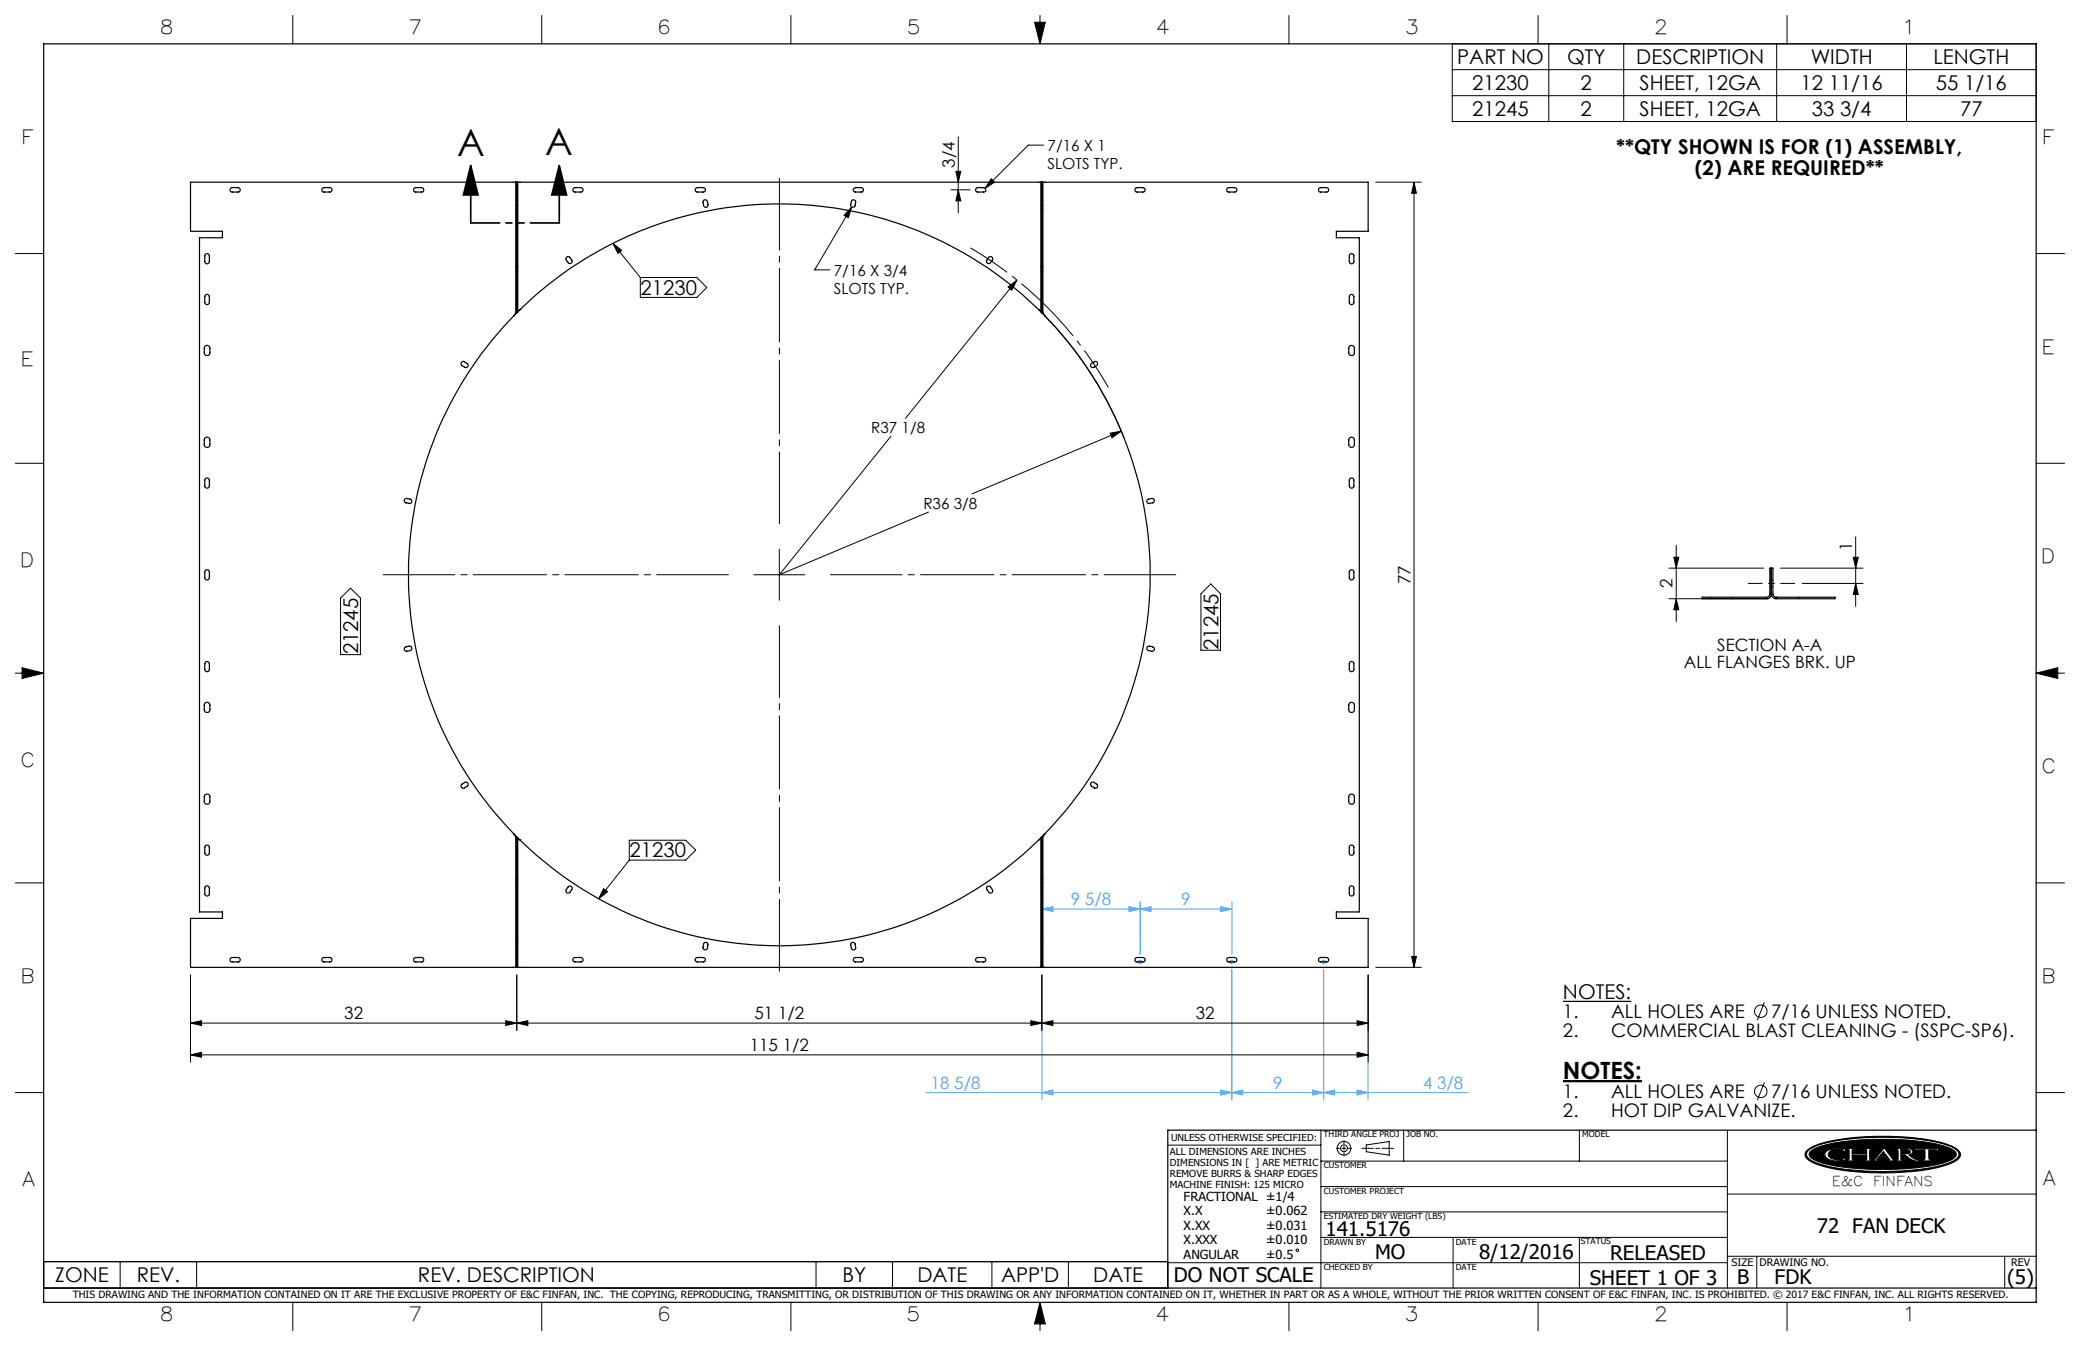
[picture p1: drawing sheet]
<svg xmlns="http://www.w3.org/2000/svg" width="432mm" height="279mm" viewBox="0 0 432 279" stroke-linecap="round" stroke-linejoin="round" font-family="sans-serif">
<g fill="none" stroke="#000" stroke-width=".21">
<path d="M60.8 3.2v5.9M112.5 3.2v5.9M164.2 3.2v5.9M214.8 4.6h2.2l-1.1 4.5zM215.9 3.2v5.9M267.6 3.2v5.9M301.5 9.1h121.2v16.1h-121.2zM301.5 14.5h121.2M301.5 19.9h121.2M319.3 3.2v5.9M321.5 9.1v16.1M337.1 9.1v16.1"/>
<path d="M368.8 9.1v16.1M371 3.2v5.9M395.8 9.1v16.1M197.4 39.4h4M198.4 35.6h1.1l-.6 2.2zM198.9 39.4l.6 2.3h-1.1zM198.9 28.4v15.8M205.8 37.1l.7 .7-2 1.3zM216.6 30.1h-3.1l-9 9M285.6 37.8h9.5M293.5 37.8l.5 2.3h-.9zM293.5 37.8v163"/>
<path d="M3.2 52.6h5.9M127.2 50.5l5.7 7.1M127.2 50.5l1.8 1.5-.7 .6zM132.9 57.6h11.8l2 2.1-2 2h-11.8zM176.8 43l-.7 2.2-.9-.5zM176.8 43l-7.7 13h3.2M209.3 59.6l1.8-1.5-1.1 2.2zM211.1 58.1l-23.1 28.8M422.7 52.6h5.9M216.7 65.4a77.9 77.9 0 0 1 16.7 25.5M3.2 96.2h5.9M184.9 90.6l-23.1 28.7 31-13"/>
<path d="M230.5 89.9l2.3-.4-1.9 1.4zM232.8 89.5l-31 13M422.7 96.2h5.9M156.5 119.3h10.6M161.8 114v10.6M346.5 117.9h19.6M347.5 115.7h1l-.5 2.2zM348 113.2v15.8M369.6 117.9h17.2M384.7 115.7h1.1l-.6 2.2zM385.2 111.4v14.5M3.2 139.7h5.9"/>
<path d="M4.6 138.6l4.5 1.1-4.5 1.1zM70.7 124.1l2.1-2 2 2v11.8h-4.1zM249.3 123.3l2.1-2.1 2 2.1v11.7h-4.1zM346.5 124.3h20.6M348 124.3l.5 2.3h-1zM374.1 121.1h12.7M385.2 121.1l.6 2.3h-1.1zM422.7 139.7h5.9M422.7 139.7l4.5-1.1v2.2zM130.6 174.4h11.7l2.1 2.1-2.1 2h-11.7zM130.6 178.5l-6.3 8.1M3.2 183.3h5.9"/>
<path d="M125.3 184.5l.8 .6-1.8 1.5zM293.1 198.5h.9l-.5 2.3zM422.7 183.3h5.9M39.5 219l2.3-.6v1.1zM39.5 219h244.5M39.5 212.4l2.3-.5v1zM39.5 202.4v18.1M39.5 212.4h244.5M105 211.9l2.3 .5-2.3 .5zM107.3 212.4l2.3-.5v1zM107.3 202.4v11.5M214 211.9l2.3 .5-2.3 .5z"/>
<path d="M216.3 212.4l2.3-.5v1zM216.3 202.4v11.5M281.7 211.9l2.3 .5-2.3 .5zM281.7 218.4l2.3 .6-2.3 .5zM284 202.4v18.1M285.6 200.8h9.5M366.3 208.1l-1.5 3.7M3.2 226.8h5.9M242.4 237.7h31.8M274.2 234.6v32.8M277.4 238.4h.7M278.6 238.4h.8"/>
<path d="M279 236.8v.7M279 238v.8M279 239.3v.6M279.9 238.4h.7M282.7 238.4h2.4M283.6 237.7l4.8-.7v2.8l-4.8-.7zM285.6 238.4h.8M286.9 238.4h2.4M291.4 234.6v6.4M327.9 234.6v6.4M358.6 234.6v32.8M366.3 224.7l-1.5 3.7"/>
<path d="M375.3 238.7a16.2 16.2 0 0 1 7.4-2.3 55.4 55.4 0 0 1 21.3 1.1l1.4 .6a1.73 1.73 0 0 1 1.5 2 7.1 7.1 0 0 1-4.3 2.2 56 56 0 0 1-24.6-.3 5 5 0 0 1-3.2-2l-.1-.1a1.17 1.17 0 0 1 .6-1.2zM375.4 238.9a12.8 12.8 0 0 1 6.4-2.2 59.4 59.4 0 0 1 21.7 .8 4.5 4.5 0 0 1 3.1 1.9 1.7 1.7 0 0 1-1.3 1.7 34.9 34.9 0 0 1-12.8 2l-2.2 .1a39.2 39.2 0 0 1-13.6-2l-.7-.3a1.2 1.2 0 0 1-.6-2zM375.8 239a15.4 15.4 0 0 1 7.6-2.1l3.6-.3 3.3-.1a44.5 44.5 0 0 1 14.2 1.7l.8 .4a1.03 1.03 0 0 1 .8 1 1.03 1.03 0 0 1-.8 1 25.5 25.5 0 0 1-9.5 2l-7.7 .1a33.6 33.6 0 0 1-11.3-1.9l-.8-.5a.79 .79 0 0 1-.2-1.3zM379 239.1a5 5 0 0 1 3.5-.6h.7v.2l-.2 .4-.6-.4a3.1 3.1 0 0 0-2.7 .4l-.2 .5 .2 .5a3.1 3.1 0 0 0 2.8 .5l.4-.3h.3l-.2 .5-.7 .1a3.6 3.6 0 0 1-3.3-.8l-.2-.6zM383.5 238.4h1.6v.2l-.6 .1v.8h3v-.8l-.5-.1v-.2h1.5v.2l-.3 .1-.1 .4 .1 1.5v.1l.3 .1v.2h-1.5v-.2h.4l.1-.2v-.8h-3v.8l.6 .2v.2h-1.6v-.2l.3-.1 .1-.1v-1.5v-.4l-.4-.1zM391 239l.6 .9h-1.3zM391 238.4h.3l1.7 2.3 .5 .1v.2h-1.6v-.2l.4-.1-.5-.6h-1.7l-.5 .7h.6v.2h-1.5v-.2l.5-.1zM393.6 238.4h2.3l.9 .2 .3 .4-.2 .5-.7 .2 1.2 .9 1.1 .2v.2a4.2 4.2 0 0 1-2.9-1.1l-1-.1v.9l.6 .1v.2h-1.6v-.2h.3l.2-.2v-1.8l-.5-.2zM394.6 238.6l1.8 .2 .2 .3-.2 .3-1.8 .1zM397.9 238.3l1 .2 3.7-.1-.3 .5h-.2l-.1-.2h-1.6l.1 1.9 .6 .2v.2h-2.2v-.2l.7-.2v-1.8l-1.6-.1-.2 .2h-.3zM402.1 238.9h.1M422.7 226.8h5.9"/>
<path d="M274.2 256.9h84.4M274.2 251.6h84.4M274.2 246.3h84.4M274.2 241h84.4M301.7 256.9v10.5M327.9 256.9v10.5M358.6 247.9h64.1M9.1 261.9h233.3v5.5h-233.3zM24.9 261.9v5.5M40.8 261.9v5.5M60.8 270.3v5.9M112.5 270.3v5.9"/>
<path d="M164.2 270.3v5.9M169.4 261.9v5.5M185.3 261.9v5.5M205.9 261.9v5.5M215.9 270.3v5.9M215.9 270.3l1.1 4.5h-2.2zM221.8 261.9v5.5M242.4 262.1h116.2M267.6 270.3v5.9M319.3 270.3v5.9M358.6 260.8h64.1M364.7 260.8v6.6"/>
<path d="M371 270.3v5.9M416.2 260.8v6.6"/>
<circle cx="365.5" cy="209.9" r="1.29"/>
<circle cx="279" cy="238.4" r=".71"/>
<circle cx="279" cy="238.4" r="1.41"/>
<circle cx="365.5" cy="226.6" r="1.29"/>
<circle cx="269.3" cy="259.5" r=".25"/>
</g>
<path d="M9.1 9.1h413.6v261.2h-413.6zM422.7 234.6h-180.3v32.8M9.1 267.4h413.6" fill="none" stroke="#000" stroke-width=".25"/>
<g fill="#000">
<path d="M383.5 238.4v.2h.3l.1 .2v1.8l-.1 .1-.3 .1v.2h1.6v-.2l-.6-.2v-.8h3v.9l-.5 .1v.2h1.5v-.2l-.3-.1-.1-.2v-1.6l.1-.3h.3v-.2h-1.5v.2l.5 .1v.8h-3v-.8l.6-.1v-.2zM391 238.4l-1.8 2.3-.5 .1v.2h1.5v-.2h-.6l.5-.7h1.7l.5 .6-.4 .1v.2h1.6v-.2l-.5-.1-1.7-2.3zM393.6 238.4v.2l.5 .2v1.8l-.2 .2h-.3v.2h1.6v-.2l-.6-.1v-.9l1.1 .1a3.2 3.2 0 0 0 2.8 1.1v-.2a3.4 3.4 0 0 1-2.3-1.1 .68 .68 0 0 0 .8-.2 .68 .68 0 0 0 0-.8l-.7-.3zM397.9 238.3l-.4 .6h.3l.2-.2 1.6 .1v1.8l-.2 .2h-.5v.2h2.2v-.2h-.5l-.2-.3v-1.7l1.6-.1 .1 .2h.2l.3-.5-4 .1zM375.8 239a14 14 0 0 1 6.9-2l6.1-.5h5l4.8 .4a16.3 16.3 0 0 1 7.2 2 .96 .96 0 0 1-.4 1.7 24.9 24.9 0 0 1-10.1 2l-6.5 .1-3.8-.2a21.2 21.2 0 0 1-8.8-2l-.4-.3-.2-.5zM379.1 239a1.04 1.04 0 0 0 .7 1.7 7 7 0 0 0 3.2 .1l.2-.5h-.3l-.5 .4a2.56 2.56 0 0 1-2.8-.8 1.28 1.28 0 0 1 1.4-1.3h.2a1.49 1.49 0 0 1 1.4 .2l.4 .3 .2-.6h-.6a4.7 4.7 0 0 0-3.5 .5zM375.3 238.7a19 19 0 0 1 8.8-2.5l4.1-.3h4.8a33.1 33.1 0 0 1 12.7 2.3l.2 .1a1.36 1.36 0 0 1 .9 2 9.1 9.1 0 0 1-5.1 2.2l-.4 .1a58.1 58.1 0 0 1-23.1-.6 5.6 5.6 0 0 1-3.4-1.9v-.8zM375.3 238.9a1.14 1.14 0 0 0 .6 1.9 24.5 24.5 0 0 0 9.8 2.2l4.1 .2 3.7-.1a33.7 33.7 0 0 0 11.9-2.1l.4-.2a1.19 1.19 0 0 0 .9-1.2 1.19 1.19 0 0 0-.9-1.1 21.6 21.6 0 0 0-8.8-2.1l-5.1-.3-4.7 .1a30.2 30.2 0 0 0-11.1 2.1z" fill-rule="evenodd"/>
<path d="M215.9 270.3l-1.1 4.5h2.2zM214.8 4.6h2.2l-1.1 4.5zM4.6 138.6l4.5 1.1-4.5 1.1zM422.7 139.7l4.5-1.1v2.2zM391 239l-.7 .9h1.3zM394.6 238.6v.9l1.7-.1a.38 .38 0 0 0 .3-.4 .38 .38 0 0 0-.5-.3z" fill-rule="evenodd"/>
</g>
<path d="M324.5 224.4h16.4" fill="none" stroke="#000" stroke-width=".46"/>
<path d="M324.5 207.9h14.1" fill="none" stroke="#000" stroke-width=".26"/>
<path d="M97.7 34.4l1.5 6.1h-3zM97.7 34.4v11.9M116.1 34.4l1.5 6.1h-3.1zM116.1 34.4v11.9" fill="none" stroke="#000" stroke-width=".35"/>
<path d="M230.1 80.4a78.6 78.6 0 0 0-28.7-28.9" fill="none" stroke="#000" stroke-width=".21" stroke-dasharray="15.2 1.3 1.3 1.3" stroke-dashoffset="6.1" stroke-linecap="butt"/>
<g fill="none" stroke="#53a9ff" stroke-width=".21">
<path d="M216.3 188.7l2.3-.5v1zM234.4 188.2l2.3 .5-2.3 .5zM236.1 199.7h1.1M236.3 199.3l.7 .7M236.7 188.7l2.2-.5v1zM236.7 187.2v10.9M236.7 199.2v1M237 199.3l-.7 .7M253.4 188.2l2.3 .5-2.3 .5zM255.2 199.7h1M255.4 199.3l.7 .7M255.7 187.2v10.9"/>
<path d="M255.7 199.2v1M255.7 188.7h-39.4M256.1 199.3l-.7 .7M274.2 199.7h1.1M274.4 199.3l.7 .7M274.8 199.2v1M275.1 199.3l-.7 .7M216.3 202.4v25.9M255.7 201.3v27M274.8 201.3v27M284 202.4v25.9M192.2 226.8h112.6"/>
<path d="M216.3 226.8l2.3-.5v1zM253.4 226.3l2.3 .5-2.3 .5zM255.7 226.8l2.3-.5v1zM272.5 226.3l2.3 .5-2.3 .5zM274.8 226.8l2.2-.5v1zM281.7 226.3l2.3 .5-2.3 .5z"/>
</g>
<path d="M362.9 121.1h9.7" fill="none" stroke="#000" stroke-width=".21" stroke-dasharray="15.2 1.3 1.3 1.3" stroke-dashoffset="12.3"/>
<path d="M151.2 119.3h-71.7M161.8 108.7v-71.7M172.4 119.3h71.7M161.8 129.9v71.7" fill="none" stroke="#000" stroke-width=".21" stroke-dasharray="15.2 1.3 1.3 1.3" stroke-dashoffset=".3"/>
<path d="M116.1 46.3h-18.4" fill="none" stroke="#000" stroke-width=".35" stroke-dasharray="6.3 1.3 1.3 1.3 1.3 1.3" stroke-dashoffset=".3"/>
<g fill="#000">
<path d="M209.3 59.6l1.8-1.5-1.1 2.2z"/>
<path d="M116.1 34.4l1.5 6.1h-3.1zM97.7 34.4l1.5 6.1h-3z"/>
<path d="M127.2 50.5l1.8 1.5-.7 .6zM125.3 184.5l.8 .6-1.8 1.5z"/>
</g>
<g fill="#53a9ff">
<path d="M253.4 188.2l2.3 .5-2.3 .5zM236.7 188.7l2.2-.5v1z"/>
<path d="M272.5 226.3l2.3 .5-2.3 .5zM255.7 226.8l2.3-.5v1z"/>
<path d="M274.8 226.8l2.2-.5v1zM281.7 226.3l2.3 .5-2.3 .5z"/>
<path d="M253.4 226.3l2.3 .5-2.3 .5zM216.3 226.8l2.3-.5v1zM234.4 188.2l2.3 .5-2.3 .5zM216.3 188.7l2.3-.5v1z"/>
</g>
<g fill="#000">
<path d="M198.9 39.4l.6 2.3h-1.1zM198.4 35.6h1.1l-.6 2.2zM385.2 121.1l.6 2.3h-1.1zM384.7 115.7h1.1l-.6 2.2z"/>
<path d="M230.5 89.9l.4 1 1.9-1.4zM176.8 43l-1.6 1.7 .9 .5zM205.8 37.1l-1.3 2 2-1.3z"/>
<path d="M347.5 115.7h1l-.5 2.2zM348 124.3l.5 2.3h-1z"/>
<path d="M39.5 219l2.3-.6v1.1zM281.7 218.4l2.3 .6-2.3 .5z"/>
<path d="M105 211.9l2.3 .5-2.3 .5zM39.5 212.4l2.3-.5v1z"/>
<path d="M107.3 212.4l2.3-.5v1zM214 211.9l2.3 .5-2.3 .5z"/>
<path d="M216.3 212.4l2.3-.5v1zM281.7 211.9l2.3 .5-2.3 .5z"/>
<path d="M293.1 198.5h.9l-.5 2.3zM293.5 37.8l.5 2.3h-.9z"/>
</g>
<g fill="none" stroke="#000" stroke-width=".25">
<path d="M47.9 39.1l.3-.2h1.2a.46 .46 0 0 1 .5 .5 .46 .46 0 0 1-.5 .5h-1.2a.45 .45 0 0 1-.4-.3 .45 .45 0 0 1 .1-.5zM66.9 39.1l.4-.2h1.1a.46 .46 0 0 1 .5 .5 .46 .46 0 0 1-.5 .5h-1.1a.45 .45 0 0 1-.5-.3 .45 .45 0 0 1 .1-.5zM86 39.1l.3-.2h1.2a.46 .46 0 0 1 .5 .5 .46 .46 0 0 1-.5 .5h-1.2a.45 .45 0 0 1-.4-.3 .45 .45 0 0 1 .1-.5zM107.1 37.8h-67.6v10.2h6.7v1.4h-4.8v139.9h4.8v1.3h-6.7v10.2h67.6M107.1 37.8h.4M107.1 37.8v27.1M107.3 37.8v27.1M107.5 37.8h108.6M107.5 37.8v26.9M119.1 39.1l.3-.2h1.2a.46 .46 0 0 1 .4 .5 .46 .46 0 0 1-.4 .5h-1.2a.45 .45 0 0 1-.4-.3 .45 .45 0 0 1 .1-.5zM144.5 39.1l.3-.2h1.2a.46 .46 0 0 1 .4 .5 .46 .46 0 0 1-.4 .5h-1.2a.45 .45 0 0 1-.4-.3 .45 .45 0 0 1 .1-.5zM177.3 39.1l.3-.2h1.2a.46 .46 0 0 1 .4 .5 .46 .46 0 0 1-.4 .5h-1.2a.45 .45 0 0 1-.4-.3 .45 .45 0 0 1 .1-.5z"/>
<path d="M202.7 39.1l.3-.2h1.2a.46 .46 0 0 1 .4 .5 .46 .46 0 0 1-.4 .5h-1.2a.45 .45 0 0 1-.4-.3 .45 .45 0 0 1 .1-.5zM216.1 37.8h.4M216.1 37.8v26.9M216.3 37.8v27.1M216.5 37.8h67.5v10.2h-6.6v1.4h4.8v139.9h-4.8v1.3h6.6v10.2h-67.5M216.5 37.8v27.1M235.7 39.1l.4-.2h1.1a.46 .46 0 0 1 .5 .5 .46 .46 0 0 1-.5 .5h-1.1a.45 .45 0 0 1-.5-.3 .45 .45 0 0 1 .1-.5zM254.8 39.1l.3-.2h1.2a.46 .46 0 0 1 .5 .5 .46 .46 0 0 1-.5 .5h-1.2a.45 .45 0 0 1-.4-.3 .45 .45 0 0 1 .1-.5zM273.8 39.1l.4-.2h1.1a.46 .46 0 0 1 .5 .5 .46 .46 0 0 1-.5 .5h-1.1a.45 .45 0 0 1-.5-.3 .45 .45 0 0 1 .1-.5zM42.7 52.8a.49 .49 0 0 1 .5-.1 .49 .49 0 0 1 .3 .4v1.2a.48 .48 0 0 1-.5 .5 .48 .48 0 0 1-.5-.5v-1.2zM117.6 53.4l.3-.2 .2 .1 .6 .7a.46 .46 0 0 1-.1 .6 .46 .46 0 0 1-.7-.1l-.4-.6zM146 41.7a.46 .46 0 0 1 .5-.2 .46 .46 0 0 1 .4 .3l.1 .7a.47 .47 0 0 1-.4 .5 .47 .47 0 0 1-.5-.3z"/>
<path d="M176.8 41.6a.45 .45 0 0 1 .6-.1 .45 .45 0 0 1 .2 .5l-.1 .7a.47 .47 0 0 1-.5 .3 .47 .47 0 0 1-.4-.5zM205.2 53.4a.47 .47 0 0 1 .7-.1 .47 .47 0 0 1 .1 .7l-.4 .5a.46 .46 0 0 1-.6 .1 .46 .46 0 0 1-.1-.6zM280.2 52.8a.49 .49 0 0 1 .6-.1 .49 .49 0 0 1 .3 .4v1.2a.48 .48 0 0 1-.5 .5 .48 .48 0 0 1-.5-.5v-1.2zM42.5 71.9a.59 .59 0 0 1 .7-.2 .59 .59 0 0 1 .4 .6v.9a.58 .58 0 0 1-.6 .6 .58 .58 0 0 1-.6-.6zM42.7 61.2a.49 .49 0 0 1 .5 0 .49 .49 0 0 1 .3 .4v1.2a.48 .48 0 0 1-.5 .4 .48 .48 0 0 1-.5-.4v-1.2zM95.8 75.1l.4-.1 .8 .5a.47 .47 0 0 1 .1 .6 .47 .47 0 0 1-.7 .1l-.7-.5zM106.6 65.6a77.1 77.1 0 0 0 0 107.4M107.1 64.9l-.5 .7M107.1 64.9h.2M107.3 64.9l-.7 .7M107.3 64.7h.2M107.5 64.7a77 77 0 0 1 108.6 0"/>
<path d="M216.1 64.7h.2M216.3 64.9l.7 .7M216.3 64.9h.2M216.5 64.9l.5 .7M217 65.6a77.1 77.1 0 0 1 0 107.4M226.5 75.5l.7-.4a.46 .46 0 0 1 .6 .1 .46 .46 0 0 1-.2 .7l-.5 .3a.48 .48 0 0 1-.6 0 .48 .48 0 0 1 0-.7zM280.2 71.8a.58 .58 0 0 1 .6-.1 .58 .58 0 0 1 .4 .6v.9a.58 .58 0 0 1-.6 .6 .58 .58 0 0 1-.6-.6v-1.1zM280.2 61.2a.49 .49 0 0 1 .6 0 .49 .49 0 0 1 .3 .4v1.2a.48 .48 0 0 1-.5 .4 .48 .48 0 0 1-.5-.4v-1.2zM42.6 90.9a.58 .58 0 0 1 .6-.1 .58 .58 0 0 1 .4 .5v1a.58 .58 0 0 1-.6 .6 .58 .58 0 0 1-.6-.6v-1.1zM42.7 99.3a.49 .49 0 0 1 .5 0 .49 .49 0 0 1 .3 .4v1.2a.48 .48 0 0 1-.5 .4 .48 .48 0 0 1-.5-.4v-1.2zM280.2 90.9a.58 .58 0 0 1 .6-.1 .58 .58 0 0 1 .4 .5v1a.58 .58 0 0 1-.6 .6 .58 .58 0 0 1-.6-.6v-1.1zM280.2 99.3a.49 .49 0 0 1 .6 0 .49 .49 0 0 1 .3 .4v1.2a.48 .48 0 0 1-.5 .4 .48 .48 0 0 1-.5-.4v-1.2z"/>
<path d="M42.7 118.4a.49 .49 0 0 1 .5-.1 .49 .49 0 0 1 .3 .4v1.2a.48 .48 0 0 1-.5 .5 .48 .48 0 0 1-.5-.5v-1.2zM84 103.6l.3-.1 .8 .1a.45 .45 0 0 1 .4 .5 .45 .45 0 0 1-.6 .4l-.6-.1a.49 .49 0 0 1-.3-.8zM238.2 103.7l.9-.2a.47 .47 0 0 1 .5 .3 .47 .47 0 0 1-.3 .6l-.7 .1a.45 .45 0 0 1-.5-.2 .45 .45 0 0 1 .1-.6zM280.2 118.4a.49 .49 0 0 1 .6-.1 .49 .49 0 0 1 .3 .4v1.2a.48 .48 0 0 1-.5 .5 .48 .48 0 0 1-.5-.5v-1.2zM367.7 117.9v5.4M42.7 137.4a.49 .49 0 0 1 .5 0 .49 .49 0 0 1 .3 .4v1.2a.48 .48 0 0 1-.5 .4 .48 .48 0 0 1-.5-.4v-1.2zM84 134.4l.9-.3a.47 .47 0 0 1 .6 .4 .47 .47 0 0 1-.4 .5l-.6 .2a.49 .49 0 0 1-.5-.2 .49 .49 0 0 1 0-.6zM238.2 134.3l.3-.2 .8 .2a.47 .47 0 0 1 .3 .5 .47 .47 0 0 1-.5 .4l-.7-.2a.47 .47 0 0 1-.2-.7zM280.2 137.4a.49 .49 0 0 1 .6 0 .49 .49 0 0 1 .3 .4v1.2a.48 .48 0 0 1-.5 .4 .48 .48 0 0 1-.5-.4v-1.2zM353.4 124h13.3a.73 .73 0 0 0 .7-.7v-5.4h.7v5.4a.73 .73 0 0 0 .6 .7h12.2v.3h-12.2a.96 .96 0 0 1-1-1 .96 .96 0 0 1-1 1h-13.3zM42.5 146a.59 .59 0 0 1 .7-.2 .59 .59 0 0 1 .4 .6v.9a.58 .58 0 0 1-.6 .6 .58 .58 0 0 1-.6-.6zM280.1 146a.59 .59 0 0 1 .7-.2 .59 .59 0 0 1 .4 .6v.9a.58 .58 0 0 1-.6 .6 .58 .58 0 0 1-.6-.6z"/>
<path d="M42.5 165.1a.59 .59 0 0 1 .7-.2 .59 .59 0 0 1 .4 .5v.9a.58 .58 0 0 1-.6 .6 .58 .58 0 0 1-.6-.6zM42.7 175.5a.49 .49 0 0 1 .5 0 .49 .49 0 0 1 .3 .4v1.2a.48 .48 0 0 1-.5 .4 .48 .48 0 0 1-.5-.4v-1.2zM95.8 162.8l.6-.4a.47 .47 0 0 1 .7 .1 .47 .47 0 0 1-.1 .7l-.6 .3a.47 .47 0 0 1-.6 0 .47 .47 0 0 1 0-.7zM106.6 173l.5 .7M106.6 173l.7 .7M107.1 173.7h.2M107.1 173.7v27.1M107.3 173.7v27.1M107.3 173.9h.2M107.5 173.9a77 77 0 0 0 108.6 0M107.5 173.9v26.9M216.1 173.9v26.9"/>
<path d="M216.1 173.9h.2M216.3 173.7v27.1M216.3 173.7h.2M216.5 173.7v27.1M217 173l-.5 .7M217 173l-.7 .7M226.4 162.5l.6-.2 .6 .5a.46 .46 0 0 1 .2 .6 .46 .46 0 0 1-.6 .1l-.7-.4zM280.1 165.1a.59 .59 0 0 1 .7-.2 .59 .59 0 0 1 .4 .5v.9a.58 .58 0 0 1-.6 .6 .58 .58 0 0 1-.6-.6zM280.2 175.5a.49 .49 0 0 1 .6 0 .49 .49 0 0 1 .3 .4v1.2a.48 .48 0 0 1-.5 .4 .48 .48 0 0 1-.5-.4v-1.2zM42.7 184a.49 .49 0 0 1 .5-.1 .49 .49 0 0 1 .3 .4v1.2a.48 .48 0 0 1-.5 .5 .48 .48 0 0 1-.5-.5v-1.2zM47.9 198.9l.3-.1h1.2a.46 .46 0 0 1 .5 .4 .46 .46 0 0 1-.5 .5h-1.2a.45 .45 0 0 1-.4-.3 .45 .45 0 0 1 .1-.5zM66.9 198.9l.4-.1h1.1a.46 .46 0 0 1 .5 .4 .46 .46 0 0 1-.5 .5h-1.1a.45 .45 0 0 1-.5-.3 .45 .45 0 0 1 .1-.5z"/>
<path d="M86 198.9l.3-.1h1.2a.46 .46 0 0 1 .5 .4 .46 .46 0 0 1-.5 .5h-1.2a.45 .45 0 0 1-.4-.3 .45 .45 0 0 1 .1-.5zM118 184a.47 .47 0 0 1 .6 0 .47 .47 0 0 1 .1 .6l-.4 .6a.47 .47 0 0 1-.6 .1 .47 .47 0 0 1-.2-.6zM119.1 198.9l.3-.1h1.2a.46 .46 0 0 1 .4 .4 .46 .46 0 0 1-.4 .5h-1.2a.45 .45 0 0 1-.4-.3 .45 .45 0 0 1 .1-.5zM144.5 198.9l.3-.1h1.2a.46 .46 0 0 1 .4 .4 .46 .46 0 0 1-.4 .5h-1.2a.45 .45 0 0 1-.4-.3 .45 .45 0 0 1 .1-.5zM146.2 195.8a.47 .47 0 0 1 .5-.2 .47 .47 0 0 1 .3 .5l-.1 .7a.47 .47 0 0 1-.6 .4 .47 .47 0 0 1-.4-.6zM176.7 195.7a.47 .47 0 0 1 .8 .3l.1 .6a.45 .45 0 0 1-.3 .6 .45 .45 0 0 1-.6-.4l-.1-.7zM177.3 198.9l.3-.1h1.2a.46 .46 0 0 1 .4 .4 .46 .46 0 0 1-.4 .5h-1.2a.45 .45 0 0 1-.4-.3 .45 .45 0 0 1 .1-.5zM202.7 198.9l.3-.1h1.2a.46 .46 0 0 1 .4 .4 .46 .46 0 0 1-.4 .5h-1.2a.45 .45 0 0 1-.4-.3 .45 .45 0 0 1 .1-.5zM204.9 184.1l.6-.1 .5 .7a.47 .47 0 0 1-.1 .6 .47 .47 0 0 1-.7-.1l-.4-.7zM235.7 198.9l.4-.1h1.1a.46 .46 0 0 1 .5 .4 .46 .46 0 0 1-.5 .5h-1.1a.45 .45 0 0 1-.5-.3 .45 .45 0 0 1 .1-.5zM254.8 198.9l.3-.1h1.2a.46 .46 0 0 1 .5 .4 .46 .46 0 0 1-.5 .5h-1.2a.45 .45 0 0 1-.4-.3 .45 .45 0 0 1 .1-.5zM273.8 198.9l.4-.1h1.1a.46 .46 0 0 1 .5 .4 .46 .46 0 0 1-.5 .5h-1.1a.45 .45 0 0 1-.5-.3 .45 .45 0 0 1 .1-.5z"/>
<path d="M280.2 184a.49 .49 0 0 1 .6-.1 .49 .49 0 0 1 .3 .4v1.2a.48 .48 0 0 1-.5 .5 .48 .48 0 0 1-.5-.5v-1.2zM107.1 200.8h.4M107.5 200.8h108.6M216.1 200.8h.4"/>
</g>
<path d="M107.3 64.7l.7-.4M215.6 64.3l.7 .4M108 174.3l-.7-.4M216.3 173.9l-.7 .4" fill="none" stroke="#000" stroke-width=".21" stroke-dasharray="1.3 .6" stroke-dashoffset=".4"/>
<g fill="none" stroke="#000" stroke-width=".21" stroke-dasharray="1.3 .6">
<path d="M107.1 56.3h.2M107.1 43.6h.2M107.3 55.3h-.2M107.3 42.6h-.2M107.3 43.6h.2M107.3 56.3h.2M107.5 42.6h-.2M107.5 55.3h-.2M216.1 43.6h.2M216.1 56.3h.2M216.3 43.6h.2M216.3 56.3h.2"/>
<path d="M216.3 42.6h-.2M216.3 55.3h-.2M216.5 42.6h-.2M216.5 55.3h-.2M108 64.3h.1M215.6 64.3h.1M367.4 121.8h.4M367.8 120.4h-.4M367.8 121.8h.3M368.1 120.4h-.3M108 174.3h.1M215.6 174.3h.1"/>
<path d="M107.1 183.3h.2M107.1 196h.2M107.3 182.3h-.2M107.3 195h-.2M107.3 183.3h.2M107.3 196h.2M107.5 182.3h-.2M107.5 195h-.2M216.1 183.3h.2M216.1 196h.2M216.3 183.3h.2M216.3 196h.2"/>
<path d="M216.3 182.3h-.2M216.3 195h-.2M216.5 182.3h-.2M216.5 195h-.2"/>
</g>
<path d="M367.4 118.5l.3 .4M354.9 124l.3 .3M359.3 124l.4 .3M367.4 123l.3 .4M369 124l-.3 .3M373.5 124l-.3 .3" fill="none" stroke="#000" stroke-width=".21"/>
<g font-size="7.8">
<text x="94.9" y="32.4">A</text>
<text x="113.2" y="32.1">A</text>
</g>
<text font-size="4.9" x="324.5" y="223.9">NOTES:</text>
<g font-size="4.2">
<text x="302.5" y="13.3">PART NO</text>
<text x="325.3" y="13.3">QTY</text>
<text x="339.7" y="13.3">DESCRIPTION</text>
<text x="375.9" y="13.3">WIDTH</text>
<text x="401.4" y="13.3">LENGTH</text>
<text x="305.6" y="18.7">21230</text>
<text x="328.1" y="18.7">2</text>
<text x="340.4" y="18.7">SHEET, 12GA</text>
<text x="373.8" y="18.7">12 11/16</text>
<text x="401.9" y="18.7">55 1/16</text>
<text x="305.6" y="24.1">21245</text>
<text x="328.1" y="24.1">2</text>
<text x="340.4" y="24.1">SHEET, 12GA</text>
<text x="376.1" y="24.1">33 3/4</text>
<text x="406.9" y="24.1">77</text>
<text x="335.5" y="32">**QTY SHOWN IS FOR (1) ASSEMBLY,</text>
<text x="351.8" y="36.3">(2) ARE REQUIRED**</text>
<text x="133" y="61.2">21230</text>
<text x="74.4" y="135.8" transform="rotate(-90 74.4 135.8)">21245</text>
<text x="252.9" y="134.9" transform="rotate(-90 252.9 134.9)">21245</text>
<text x="130.7" y="178">21230</text>
<text x="324.5" y="207.4">NOTES:</text>
<text x="275.2" y="256.5">141.5176</text>
<text x="377.2" y="255.9">72 FAN DECK</text>
<text x="285.5" y="261.4">MO</text>
<text x="307.1" y="261.3">8/12/2016</text>
<text x="334.3" y="261.6">RELEASED</text>
<text x="11.5" y="266.2">ZONE</text>
<text x="28.4" y="266.2">REV.</text>
<text x="86.8" y="266.2">REV. DESCRIPTION</text>
<text x="174.9" y="266.2">BY</text>
<text x="190.4" y="266.2">DATE</text>
<text x="207.8" y="266.2">APP'D</text>
<text x="227" y="266.2">DATE</text>
<text x="243.7" y="266.1">DO NOT SCALE</text>
<text x="330" y="266.7">SHEET 1 OF 3</text>
<text x="360.6" y="266.5">B</text>
<text x="368.4" y="266.6">FDK</text>
<text x="416.7" y="266.5">(5)</text>
</g>
<g font-size="4">
<text x="33.6" y="7.1">8</text>
<text x="85.2" y="7.1">7</text>
<text x="137" y="7.1">6</text>
<text x="188.6" y="7.1">5</text>
<text x="240.3" y="7.1">4</text>
<text x="292.1" y="7.1">3</text>
<text x="343.8" y="7.1">2</text>
<text x="395.7" y="7.1">1</text>
<text x="4.9" y="29.8">F</text>
<text x="424.5" y="29.9">F</text>
<text x="4.8" y="76">E</text>
<text x="424.3" y="73.5">E</text>
<text x="4.7" y="117.7">D</text>
<text x="424.2" y="116.9">D</text>
<text x="4.7" y="159.3">C</text>
<text x="424.2" y="160.4">C</text>
<text x="4.8" y="204">B</text>
<text x="424.3" y="204">B</text>
<text x="4.8" y="246.1">A</text>
<text x="424.3" y="246">A</text>
<text x="33.6" y="274.3">8</text>
<text x="85.2" y="274.3">7</text>
<text x="137" y="274.3">6</text>
<text x="188.6" y="274.3">5</text>
<text x="240.3" y="274.3">4</text>
<text x="292.1" y="274.3">3</text>
<text x="343.8" y="274.3">2</text>
<text x="395.8" y="274.3">1</text>
</g>
<g font-size="3.9">
<text x="324.5" y="211.4">1.</text>
<text x="324.5" y="215.2">2.</text>
<text x="334.5" y="215.2">COMMERCIAL BLAST CLEANING - (SSPC-SP6).</text>
<text x="334.5" y="211.4">ALL HOLES ARE</text>
<text x="367.7" y="211.4">7/16 UNLESS NOTED.</text>
<text x="324.5" y="228">1.</text>
<text x="334.5" y="228">ALL HOLES ARE</text>
<text x="367.7" y="228">7/16 UNLESS NOTED.</text>
<text x="324.5" y="231.9">2.</text>
<text x="334.5" y="231.9">HOT DIP GALVANIZE.</text>
</g>
<g font-size="3.5">
<text x="198.2" y="34.9" transform="rotate(-90 198.2 34.9)">3/4</text>
<text x="384.5" y="114.4" transform="rotate(-90 384.5 114.4)">1</text>
<text x="292.8" y="121.3" transform="rotate(-90 292.8 121.3)">77</text>
<text x="347.2" y="122.1" transform="rotate(-90 347.2 122.1)">2</text>
<text x="356.5" y="135">SECTION A-A</text>
<text x="349.6" y="138.6">ALL FLANGES BRK. UP</text>
<text x="71.5" y="211.6">32</text>
<text x="156.6" y="211.6">51 1/2</text>
<text x="248.2" y="211.6">32</text>
<text x="155.7" y="218.2">115 1/2</text>
</g>
<g font-size="3.5" fill="#53a9ff">
<text x="222.3" y="187.9">9 5/8</text>
<text x="245.2" y="187.9">9</text>
<text x="193.2" y="226">18 5/8</text>
<text x="264.3" y="226">9</text>
<text x="295.4" y="226">4 3/8</text>
</g>
<g font-size="3.2">
<text x="217.5" y="31.3">7/16 X 1</text>
<text x="217.5" y="35.1">SLOTS TYP.</text>
<text x="173.1" y="57.2">7/16 X 3/4</text>
<text x="173.1" y="61">SLOTS TYP.</text>
<text x="180.9" y="89.9">R37 1/8</text>
<text x="191.7" y="105.6">R36 3/8</text>
</g>
<g font-size="2.8">
<text x="380.3" y="246.2">E&amp;C</text>
<text x="388.9" y="246.2">FINFANS</text>
</g>
<g font-size="2.6">
<text x="245.7" y="249.3">FRACTIONAL ±1/4</text>
<text x="245.7" y="252.3">X.X</text>
<text x="245.7" y="255.3">X.XX</text>
<text x="262.9" y="252.3">±0.062</text>
<text x="262.9" y="255.3">±0.031</text>
<text x="245.7" y="258.3">X.XXX</text>
<text x="245.7" y="261.3">ANGULAR</text>
<text x="262.9" y="258.3">±0.010</text>
<text x="262.9" y="261.3">±0.5</text>
</g>
<g font-size="2.2">
<text x="359.5" y="262.8">SIZE</text>
<text x="365.3" y="262.7">DRAWING NO.</text>
<text x="417.5" y="262.8">REV</text>
</g>
<text font-size="2.1" x="15.1" y="269.4">THIS DRAWING AND THE INFORMATION CONTAINED ON IT ARE THE EXCLUSIVE PROPERTY OF E&amp;C FINFAN, INC. THE COPYING, REPRODUCING, TRANSMITTING, OR DISTRIBUTION OF THIS DRAWING OR ANY INFORMATION CONTAINED ON IT, WHETHER IN PART OR AS A WHOLE, WITHOUT THE PRIOR WRITTEN CONSENT OF E&amp;C FINFAN, INC. IS PROHIBITED. © 2017 E&amp;C FINFAN, INC. ALL RIGHTS RESERVED.</text>
<g font-size="2">
<text x="242.9" y="239.8">ALL DIMENSIONS ARE INCHES</text>
<text x="243.1" y="236.8">UNLESS OTHERWISE SPECIFIED:</text>
<text x="242.9" y="242.1">DIMENSIONS IN [ ] ARE METRIC</text>
<text x="242.9" y="244.4">REMOVE BURRS &amp; SHARP EDGES</text>
<text x="242.9" y="246.7">MACHINE FINISH: 125 MICRO</text>
</g>
<g font-size="1.7">
<text x="274.8" y="236.1">THIRD ANGLE PROJ</text>
<text x="292" y="236.1">JOB NO.</text>
<text x="328.5" y="236.1">MODEL</text>
<text x="274.8" y="242.5">CUSTOMER</text>
<text x="274.8" y="247.8">CUSTOMER PROJECT</text>
<text x="274.8" y="253.1">ESTIMATED DRY WEIGHT (LBS)</text>
<text x="274.8" y="258.3">DRAWN BY</text>
<text x="274.8" y="263.6">CHECKED BY</text>
<text x="302.2" y="263.6">DATE</text>
<text x="302.2" y="258.3">DATE</text>
<text x="328.2" y="258.3">STATUS</text>
</g>
</svg>
